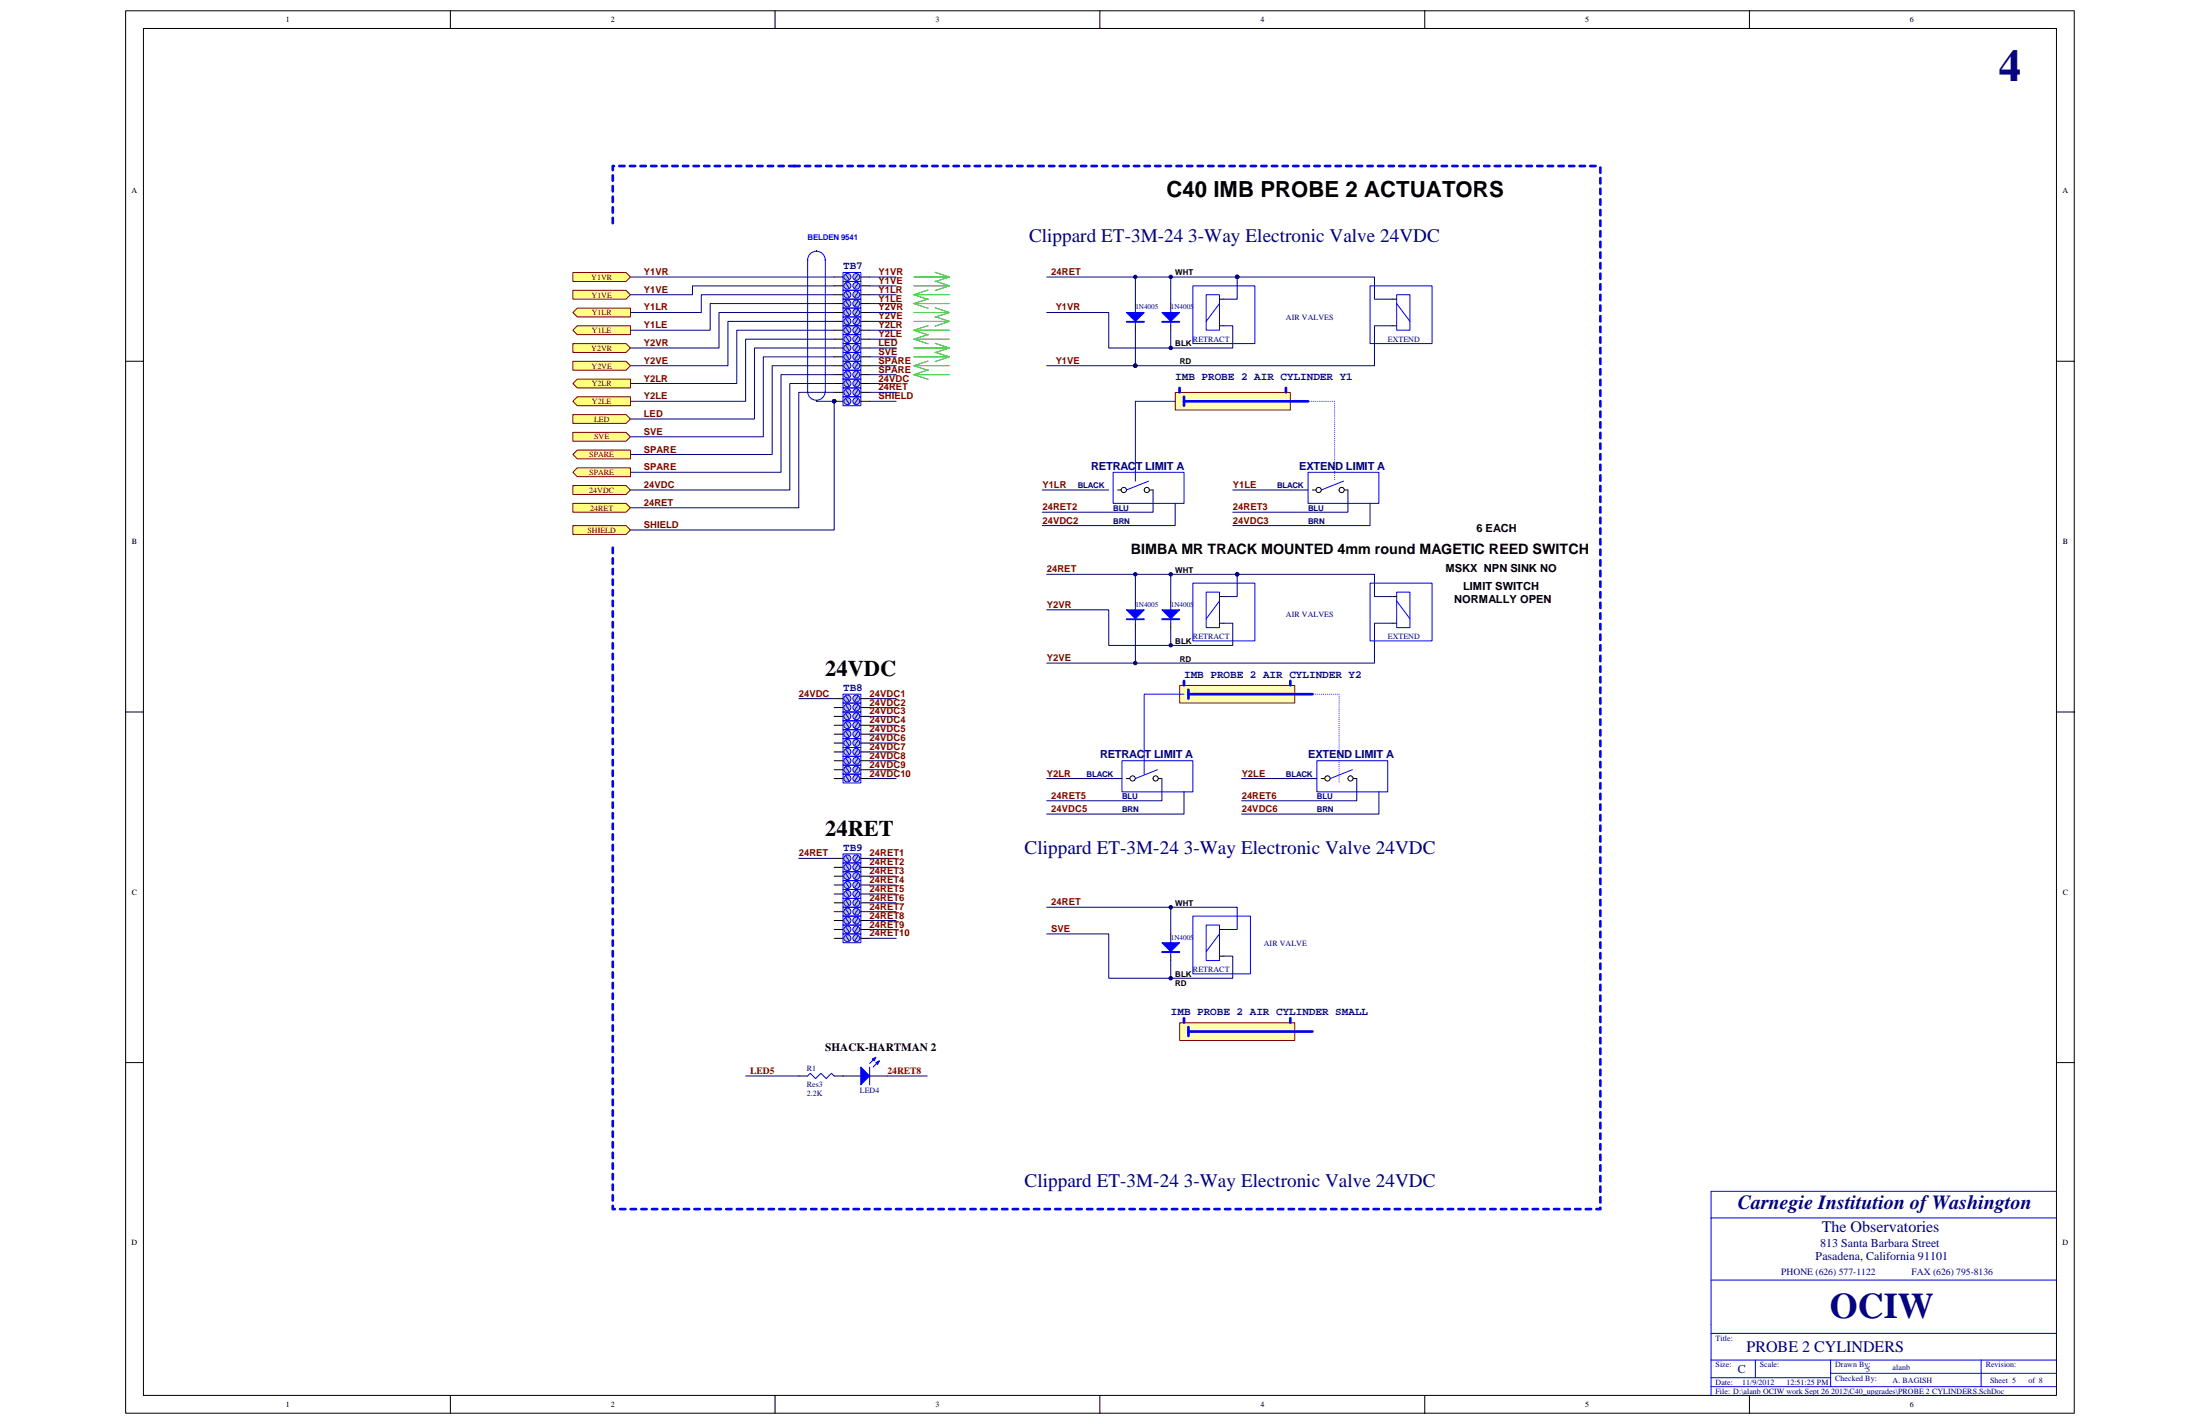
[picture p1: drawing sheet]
<svg xmlns="http://www.w3.org/2000/svg" width="432mm" height="279mm" viewBox="0 0 432 279" stroke-linecap="round" stroke-linejoin="round" font-family="sans-serif">
<path d="M24.7 2.1h382.4v275.2h-382.4z" fill="none" stroke="#000" stroke-width=".2"/>
<path d="M28.2 5.6h375.4v268.2h-375.4z" fill="#fff"/>
<g fill="none" stroke="#000" stroke-width=".2">
<path d="M28.2 5.6h375.4v268.2h-375.4zM88.4 2.1v3.5M152.1 2.1v3.5M215.9 2.1v3.5M279.6 2.1v3.5M343.4 2.1v3.5M160.3 49.1v.2M24.7 70.9h3.4M403.6 70.9h3.5M24.7 139.7h3.4M403.6 139.7h3.5M24.7 208.5h3.4"/>
<path d="M403.6 208.5h3.5M88.4 273.8v3.5M152.1 273.8v3.5M215.9 273.8v3.5M279.6 273.8v3.5M343.4 273.8v3.5"/>
</g>
<g fill="none" stroke="#00f" stroke-width=".2">
<path d="M158.5 51a1.73 1.73 0 0 1 1.7-1.7 1.73 1.73 0 0 1 1.8 1.7M158.5 50.9v26.1M162 50.9v26.1M403.6 239h-67.8v34.8M403.6 233.7h-67.8v5.3M335.8 251.2h67.8M335.8 270.3h23.5M335.8 261.6h67.8M335.8 266.8h67.8M335.8 272.1h67.8M344.5 266.8v3.5M359.3 266.8v5.3"/>
<path d="M359.3 269.5h44.3M388.9 266.8v5.3"/>
</g>
<path d="M230.7 77h22.6v3.5h-22.6z" fill="#ffffb0"/>
<path d="M230.7 77h22.6v3.5h-22.6z" fill="none" stroke="#800000" stroke-width=".2"/>
<path d="M231.5 76.1v.9M232.4 77.9v1.7M232.4 78.7h24.3M252.4 76.1v.9" fill="none" stroke="#00f" stroke-width=".52"/>
<path d="M219.4 96.1h1.7" fill="none" stroke="#000" stroke-width=".2"/>
<circle cx="220.6" cy="96.1" r=".51" fill="#fff" stroke="#000" stroke-width=".2"/>
<path d="M224.6 96.1h1.7" fill="none" stroke="#000" stroke-width=".2"/>
<circle cx="225.1" cy="96.1" r=".51" fill="#fff" stroke="#000" stroke-width=".2"/>
<path d="M225.4 94.4l-4.3 1.7" fill="none" stroke="#00f" stroke-width=".2"/>
<path d="M226.3 96.1v4.4h-21.7M230.7 98.8v4.3h-26.1" fill="none" stroke="#000080" stroke-width=".2"/>
<path d="M252.4 78.7h9.6v15.7" fill="none" stroke="#00f" stroke-width=".2" stroke-dasharray="0 .3"/>
<path d="M257.6 96.1h1.7" fill="none" stroke="#000" stroke-width=".2"/>
<circle cx="258.8" cy="96.1" r=".51" fill="#fff" stroke="#000" stroke-width=".2"/>
<path d="M262.8 96.1h1.8" fill="none" stroke="#000" stroke-width=".2"/>
<circle cx="263.3" cy="96.1" r=".51" fill="#fff" stroke="#000" stroke-width=".2"/>
<path d="M234.1 56.1h12.2v11.3h-12.2zM236.7 57.8h2.7v7h-2.7zM239.4 59.6l-2.7 3.5M274.1 59.6l2.6 3.5M274.1 57.8h2.6v7h-2.6zM222.8 60.5v3.4M229.8 60.5v3.4M230.7 78.7h-7.9v15.7M218.5 92.7h13.9v6.1h-13.9zM256.7 92.7h13.9v6.1h-13.9zM263.7 94.4l-4.4 1.7" fill="none" stroke="#00f" stroke-width=".2"/>
<path d="M222.8 54.4v5.2M229.8 54.4v5.2M242.8 54.4v4.3h-2.6M229.8 64.8v3.5M264.6 96.1v4.4h-22.6M268.9 98.8v4.3h-26.9" fill="none" stroke="#000080" stroke-width=".2"/>
<path d="M222.8 59.6v.9M229.8 59.6v.9M239.4 58.7h.8M273.2 58.7h.9M222.8 63.9v.9M229.8 63.9v.9M239.4 63.9h.8M273.2 63.9h.9" fill="none" stroke="#000" stroke-width=".2"/>
<g fill="#00f" stroke="#00f" stroke-width=".2">
<path d="M228 61.3h3.5l-1.7 1.8z"/>
<path d="M221.1 61.3h3.5l-1.8 1.8z"/>
<path d="M228 63.1h3.5v.1h-3.5z" fill-rule="evenodd"/>
<path d="M221.1 63.1h3.5v.1h-3.5z" fill-rule="evenodd"/>
</g>
<g fill="#000080" stroke="#000080" stroke-width=".2">
<circle cx="242.8" cy="54.3" r=".33"/>
<circle cx="229.8" cy="68.3" r=".34"/>
<circle cx="222.8" cy="54.3" r=".33"/>
<circle cx="229.8" cy="54.3" r=".33"/>
</g>
<path d="M231.6 134.5h22.5v3.4h-22.5z" fill="#ffffb0"/>
<path d="M231.5 134.5h22.6v3.4h-22.6z" fill="none" stroke="#800000" stroke-width=".2"/>
<path d="M232.4 133.6v.9M233.3 135.3v1.8M233.3 136.2h24.3M253.3 133.6v.9" fill="none" stroke="#00f" stroke-width=".52"/>
<path d="M221.1 152.8h1.7" fill="none" stroke="#000" stroke-width=".2"/>
<circle cx="222.3" cy="152.7" r=".51" fill="#fff" stroke="#000" stroke-width=".2"/>
<path d="M226.3 152.8h1.7" fill="none" stroke="#000" stroke-width=".2"/>
<circle cx="226.8" cy="152.7" r=".51" fill="#fff" stroke="#000" stroke-width=".2"/>
<path d="M227.2 151l-4.4 1.8" fill="none" stroke="#00f" stroke-width=".2"/>
<path d="M228 152.8v4.3h-22.6M232.4 155.4v4.3h-27" fill="none" stroke="#000080" stroke-width=".2"/>
<path d="M253.3 136.2h9.5v17.4" fill="none" stroke="#00f" stroke-width=".2" stroke-dasharray="0 .3"/>
<path d="M259.3 152.8h1.8" fill="none" stroke="#000" stroke-width=".2"/>
<circle cx="260.6" cy="152.7" r=".51" fill="#fff" stroke="#000" stroke-width=".2"/>
<path d="M264.6 152.8h1.7" fill="none" stroke="#000" stroke-width=".2"/>
<circle cx="265.1" cy="152.7" r=".51" fill="#fff" stroke="#000" stroke-width=".2"/>
<path d="M232.4 136.2h-7.8v15.7M220.2 149.3h13.9v6.1h-13.9zM258.5 149.3h13.9v6.1h-13.9zM265.4 151l-4.3 1.8" fill="none" stroke="#00f" stroke-width=".2"/>
<path d="M266.3 152.8v4.3h-22.6M270.6 155.4v4.3h-26.9" fill="none" stroke="#000080" stroke-width=".2"/>
<path d="M231.6 200.7h22.5v3.5h-22.5z" fill="#ffffb0"/>
<path d="M231.5 200.7h22.6v3.5h-22.6z" fill="none" stroke="#800000" stroke-width=".2"/>
<path d="M232.4 199.8v.9M253.3 199.8v.9M233.3 201.5v1.8M233.3 202.4h24.3" fill="none" stroke="#00f" stroke-width=".52"/>
<path d="M234.1 179.7h11.3v11.4h-11.3zM229.8 184.1v3.5M236.7 181.5h2.7v7h-2.7zM239.4 183.2l-2.7 3.5" fill="none" stroke="#00f" stroke-width=".2"/>
<path d="M229.8 183.2v.9M229.8 187.6v.9M239.4 182.4h.8M239.4 187.6h.8" fill="none" stroke="#000" stroke-width=".2"/>
<g fill="#00f" stroke="#00f" stroke-width=".2">
<path d="M228 185h3.5l-1.7 1.7z"/>
<path d="M228 186.7h3.5v.2h-3.5z" fill-rule="evenodd"/>
</g>
<path d="M205.4 61.3h12.2v7h24.4v-4.4h-1.8M273.2 63.9h-3.4v7.9h-47M204.6 96.1h13M242 96.1h14.7M205.4 152.8h14.8M243.7 152.8h14.8M205.4 178h37.4v4.4h-2.6M229.8 178v5.2M205.4 183.2h12.2v8.7h24.4v-4.3h-1.8M229.8 188.5v3.4" fill="none" stroke="#000080" stroke-width=".2"/>
<g fill="#000080" stroke="#000080" stroke-width=".2">
<circle cx="229.8" cy="191.9" r=".34"/>
<circle cx="229.8" cy="178" r=".34"/>
<circle cx="222.8" cy="71.7" r=".33"/>
</g>
<g fill="#c0c0c0" stroke="#00f" stroke-width=".2">
<circle cx="166.3" cy="54.3" r=".68"/>
<circle cx="168.1" cy="54.3" r=".68"/>
</g>
<path d="M165.5 53.5h3.5v1.7h-3.5zM166 53.8l.7 1.1M168.4 53.8l-.7 1.1" fill="none" stroke="#00f" stroke-width=".2"/>
<path d="M163.7 54.4h1.8M169 54.4h1.7" fill="none" stroke="#000" stroke-width=".2"/>
<g fill="#c0c0c0" stroke="#00f" stroke-width=".2">
<circle cx="166.3" cy="56.1" r=".68"/>
<circle cx="168.1" cy="56.1" r=".68"/>
</g>
<path d="M165.5 55.2h3.5v1.8h-3.5zM166 55.6l.7 1M168.4 55.6l-.7 1" fill="none" stroke="#00f" stroke-width=".2"/>
<path d="M163.7 56.1h1.8M169 56.1h1.7" fill="none" stroke="#000" stroke-width=".2"/>
<g fill="#c0c0c0" stroke="#00f" stroke-width=".2">
<circle cx="166.3" cy="57.8" r=".68"/>
<circle cx="168.1" cy="57.8" r=".68"/>
</g>
<path d="M165.5 57h3.5v1.7h-3.5zM166 57.3l.7 1.1M168.4 57.3l-.7 1.1" fill="none" stroke="#00f" stroke-width=".2"/>
<path d="M163.7 57.8h1.8M169 57.8h1.7" fill="none" stroke="#000" stroke-width=".2"/>
<g fill="#c0c0c0" stroke="#00f" stroke-width=".2">
<circle cx="166.3" cy="59.6" r=".68"/>
<circle cx="168.1" cy="59.5" r=".68"/>
</g>
<path d="M165.5 58.7h3.5v1.8h-3.5zM166 59.1l.7 1M168.4 59.1l-.7 1" fill="none" stroke="#00f" stroke-width=".2"/>
<path d="M163.7 59.6h1.8M169 59.6h1.7" fill="none" stroke="#000" stroke-width=".2"/>
<g fill="#c0c0c0" stroke="#00f" stroke-width=".2">
<circle cx="166.3" cy="61.3" r=".68"/>
<circle cx="168.1" cy="61.3" r=".68"/>
</g>
<path d="M165.5 60.5h3.5v1.7h-3.5zM166 60.8l.7 1M168.4 60.8l-.7 1" fill="none" stroke="#00f" stroke-width=".2"/>
<path d="M163.7 61.3h1.8M169 61.3h1.7" fill="none" stroke="#000" stroke-width=".2"/>
<g fill="#c0c0c0" stroke="#00f" stroke-width=".2">
<circle cx="166.3" cy="63" r=".68"/>
<circle cx="168.1" cy="63" r=".68"/>
</g>
<path d="M165.5 62.2h3.5v1.7h-3.5zM166 62.5l.7 1.1M168.4 62.5l-.7 1.1" fill="none" stroke="#00f" stroke-width=".2"/>
<path d="M163.7 63.1h1.8M169 63.1h1.7" fill="none" stroke="#000" stroke-width=".2"/>
<g fill="#c0c0c0" stroke="#00f" stroke-width=".2">
<circle cx="166.3" cy="64.8" r=".68"/>
<circle cx="168.1" cy="64.8" r=".68"/>
</g>
<path d="M165.5 63.9h3.5v1.8h-3.5zM166 64.3l.7 1M168.4 64.3l-.7 1" fill="none" stroke="#00f" stroke-width=".2"/>
<path d="M163.7 64.8h1.8M169 64.8h1.7" fill="none" stroke="#000" stroke-width=".2"/>
<g fill="#c0c0c0" stroke="#00f" stroke-width=".2">
<circle cx="166.3" cy="66.5" r=".68"/>
<circle cx="168.1" cy="66.5" r=".68"/>
</g>
<path d="M165.5 65.7h3.5v1.7h-3.5zM166 66l.7 1.1M168.4 66l-.7 1.1" fill="none" stroke="#00f" stroke-width=".2"/>
<path d="M163.7 66.5h1.8M169 66.5h1.7" fill="none" stroke="#000" stroke-width=".2"/>
<g fill="#c0c0c0" stroke="#00f" stroke-width=".2">
<circle cx="166.3" cy="68.3" r=".69"/>
<circle cx="168.1" cy="68.3" r=".68"/>
</g>
<path d="M165.5 67.4h3.5v1.8h-3.5zM166 67.8l.7 1M168.4 67.8l-.7 1" fill="none" stroke="#00f" stroke-width=".2"/>
<path d="M163.7 68.3h1.8M169 68.3h1.7" fill="none" stroke="#000" stroke-width=".2"/>
<g fill="#c0c0c0" stroke="#00f" stroke-width=".2">
<circle cx="166.3" cy="70" r=".68"/>
<circle cx="168.1" cy="70" r=".68"/>
</g>
<path d="M165.5 69.2h3.5v1.7h-3.5zM166 69.5l.7 1M168.4 69.5l-.7 1" fill="none" stroke="#00f" stroke-width=".2"/>
<path d="M163.7 70h1.8M169 70h1.7" fill="none" stroke="#000" stroke-width=".2"/>
<path d="M170.7 54.4h5.2M170.7 56.1h5.2M170.7 57.8h5.2M170.7 59.6h5.2M170.7 61.3h5.2M170.7 63.1h5.2M170.7 64.8h5.2M170.7 66.5h5.2M170.7 68.3h5.2M170.7 70h5.2" fill="none" stroke="#000080" stroke-width=".2"/>
<g fill="#c0c0c0" stroke="#00f" stroke-width=".2">
<circle cx="166.3" cy="71.7" r=".68"/>
<circle cx="168.1" cy="71.7" r=".68"/>
</g>
<path d="M165.5 70.9h3.5v1.7h-3.5zM166 71.2l.7 1.1M168.4 71.2l-.7 1.1" fill="none" stroke="#00f" stroke-width=".2"/>
<path d="M163.7 71.8h1.8M169 71.8h1.7" fill="none" stroke="#000" stroke-width=".2"/>
<g fill="#c0c0c0" stroke="#00f" stroke-width=".2">
<circle cx="166.3" cy="73.5" r=".68"/>
<circle cx="168.1" cy="73.5" r=".68"/>
</g>
<path d="M165.5 72.6h3.5v1.8h-3.5zM166 73l.7 1M168.4 73l-.7 1" fill="none" stroke="#00f" stroke-width=".2"/>
<path d="M163.7 73.5h1.8M169 73.5h1.7" fill="none" stroke="#000" stroke-width=".2"/>
<path d="M123.7 54.4h40M163.7 56.1h-27.8v1.7h-12.2M163.7 57.8h-26.1v3.5h-13.9M163.7 68.3h-15.6v13.9h-24.4M163.7 70h-13.9v15.7h-26.1M163.7 73.5h-10.4v19.2h-29.6M163.7 71.8h-12.1v17.4h-27.9M170.7 71.8h5.2M170.7 73.5h5.2" fill="none" stroke="#000080" stroke-width=".2"/>
<g fill="#c0c0c0" stroke="#00f" stroke-width=".2">
<circle cx="166.3" cy="75.2" r=".68"/>
<circle cx="168.1" cy="75.2" r=".68"/>
</g>
<path d="M158.5 76.8a1.73 1.73 0 0 0 1.7 1.7 1.73 1.73 0 0 0 1.8-1.7M165.5 74.4h3.5v1.7h-3.5zM166 74.7l.7 1.1M168.4 74.7l-.7 1.1" fill="none" stroke="#00f" stroke-width=".2"/>
<path d="M160.3 78.5v.2M163.7 75.2h1.8M169 75.2h1.7" fill="none" stroke="#000" stroke-width=".2"/>
<path d="M163.7 59.6h-24.3v5.2h-15.7M163.7 66.5h-17.4v12.2h-22.6M163.7 64.8h-19.1v10.4h-20.9M163.7 63.1h-20.8v8.7h-19.2M163.7 61.3h-22.6v7h-17.4M170.7 75.2h5.2" fill="none" stroke="#000080" stroke-width=".2"/>
<g fill="none" stroke="#00bf00" stroke-width=".2">
<path d="M179.4 59.6h6.9M179.4 54.4h6.9M179.4 56.1h6.9M179.4 57.8h6.9M182.2 56.9l-2.8 .9 2.8 1M182.2 58.7l-2.8 .9 2.8 .9M183.5 53.4l2.8 1-2.8 .9M183.5 55.2l2.8 .9-2.8 .9M179.4 66.5h6.9M179.4 73.5h6.9M179.4 61.3h6.9M179.4 63.1h6.9"/>
<path d="M179.4 68.3h6.9M179.4 70h6.9M179.4 64.8h6.9M179.4 71.8h6.9M182.2 63.9l-2.8 .9 2.8 .9M182.2 65.6l-2.8 .9 2.8 1M182.2 70.8l-2.8 1 2.8 .9M182.2 72.6l-2.8 .9 2.8 .9M183.5 60.4l2.8 .9-2.8 .9M183.5 62.1l2.8 1-2.8 .9M183.5 67.4l2.8 .9-2.8 .9M183.5 69.1l2.8 .9-2.8 1"/>
</g>
<path d="M155.9 32.6h-35.6v11.3M155.9 32.6h157.3M120.3 107.5v129.7h193.8v-204.6" fill="none" stroke="#00f" stroke-width=".52" stroke-dasharray="1 1"/>
<g fill="#c0c0c0" stroke="#00f" stroke-width=".2">
<circle cx="166.3" cy="137.1" r=".68"/>
<circle cx="168.1" cy="137.1" r=".68"/>
</g>
<path d="M165.5 136.2h3.5v1.7h-3.5zM166 136.6l.7 1M168.4 136.6l-.7 1" fill="none" stroke="#00f" stroke-width=".2"/>
<path d="M163.7 137.1h1.8M169 137.1h1.7" fill="none" stroke="#000" stroke-width=".2"/>
<g fill="#c0c0c0" stroke="#00f" stroke-width=".2">
<circle cx="166.3" cy="138.8" r=".68"/>
<circle cx="168.1" cy="138.8" r=".68"/>
</g>
<path d="M165.5 137.9h3.5v1.8h-3.5zM166 138.3l.7 1M168.4 138.3l-.7 1" fill="none" stroke="#00f" stroke-width=".2"/>
<path d="M163.7 138.8h1.8M169 138.8h1.7" fill="none" stroke="#000" stroke-width=".2"/>
<g fill="#c0c0c0" stroke="#00f" stroke-width=".2">
<circle cx="166.3" cy="140.6" r=".68"/>
<circle cx="168.1" cy="140.5" r=".68"/>
</g>
<path d="M165.5 139.7h3.5v1.7h-3.5zM166 140l.7 1.1M168.4 140l-.7 1.1" fill="none" stroke="#00f" stroke-width=".2"/>
<path d="M163.7 140.6h1.8M169 140.6h1.7" fill="none" stroke="#000" stroke-width=".2"/>
<g fill="#c0c0c0" stroke="#00f" stroke-width=".2">
<circle cx="166.3" cy="142.3" r=".68"/>
<circle cx="168.1" cy="142.3" r=".68"/>
</g>
<path d="M165.5 141.4h3.5v1.8h-3.5zM166 141.8l.7 1M168.4 141.8l-.7 1" fill="none" stroke="#00f" stroke-width=".2"/>
<path d="M163.7 142.3h1.8M169 142.3h1.7" fill="none" stroke="#000" stroke-width=".2"/>
<g fill="#c0c0c0" stroke="#00f" stroke-width=".2">
<circle cx="166.3" cy="144" r=".68"/>
<circle cx="168.1" cy="144" r=".68"/>
</g>
<path d="M165.5 143.2h3.5v1.7h-3.5zM166 143.5l.7 1.1M168.4 143.5l-.7 1.1" fill="none" stroke="#00f" stroke-width=".2"/>
<path d="M163.7 144h1.8M169 144h1.7" fill="none" stroke="#000" stroke-width=".2"/>
<g fill="#c0c0c0" stroke="#00f" stroke-width=".2">
<circle cx="166.3" cy="145.8" r=".68"/>
<circle cx="168.1" cy="145.8" r=".68"/>
</g>
<path d="M165.5 144.9h3.5v1.8h-3.5zM166 145.3l.7 1M168.4 145.3l-.7 1" fill="none" stroke="#00f" stroke-width=".2"/>
<path d="M163.7 145.8h1.8M169 145.8h1.7" fill="none" stroke="#000" stroke-width=".2"/>
<g fill="#c0c0c0" stroke="#00f" stroke-width=".2">
<circle cx="166.3" cy="147.5" r=".68"/>
<circle cx="168.1" cy="147.5" r=".68"/>
</g>
<path d="M165.5 146.7h3.5v1.7h-3.5zM166 147l.7 1.1M168.4 147l-.7 1.1" fill="none" stroke="#00f" stroke-width=".2"/>
<path d="M163.7 147.5h1.8M169 147.5h1.7" fill="none" stroke="#000" stroke-width=".2"/>
<g fill="#c0c0c0" stroke="#00f" stroke-width=".2">
<circle cx="166.3" cy="149.3" r=".69"/>
<circle cx="168.1" cy="149.3" r=".68"/>
</g>
<path d="M165.5 148.4h3.5v1.7h-3.5zM166 148.8l.7 1M168.4 148.8l-.7 1" fill="none" stroke="#00f" stroke-width=".2"/>
<path d="M163.7 149.3h1.8M169 149.3h1.7" fill="none" stroke="#000" stroke-width=".2"/>
<g fill="#c0c0c0" stroke="#00f" stroke-width=".2">
<circle cx="166.3" cy="151" r=".68"/>
<circle cx="168.1" cy="151" r=".68"/>
</g>
<path d="M165.5 150.1h3.5v1.8h-3.5zM166 150.5l.7 1M168.4 150.5l-.7 1" fill="none" stroke="#00f" stroke-width=".2"/>
<path d="M163.7 151h1.8M169 151h1.7" fill="none" stroke="#000" stroke-width=".2"/>
<g fill="#c0c0c0" stroke="#00f" stroke-width=".2">
<circle cx="166.3" cy="152.7" r=".68"/>
<circle cx="168.1" cy="152.7" r=".68"/>
</g>
<path d="M165.5 151.9h3.5v1.7h-3.5zM166 152.2l.7 1.1M168.4 152.2l-.7 1.1" fill="none" stroke="#00f" stroke-width=".2"/>
<path d="M163.7 152.8h1.8M169 152.8h1.7" fill="none" stroke="#000" stroke-width=".2"/>
<g fill="#c0c0c0" stroke="#00f" stroke-width=".2">
<circle cx="166.3" cy="168.4" r=".69"/>
<circle cx="168.1" cy="168.4" r=".68"/>
</g>
<path d="M165.5 167.6h3.5v1.7h-3.5zM166 167.9l.7 1.1M168.4 167.9l-.7 1.1" fill="none" stroke="#00f" stroke-width=".2"/>
<path d="M163.7 168.4h1.8M169 168.4h1.7" fill="none" stroke="#000" stroke-width=".2"/>
<g fill="#c0c0c0" stroke="#00f" stroke-width=".2">
<circle cx="166.3" cy="170.2" r=".68"/>
<circle cx="168.1" cy="170.2" r=".68"/>
</g>
<path d="M165.5 169.3h3.5v1.7h-3.5zM166 169.7l.7 1M168.4 169.7l-.7 1" fill="none" stroke="#00f" stroke-width=".2"/>
<path d="M163.7 170.2h1.8M169 170.2h1.7" fill="none" stroke="#000" stroke-width=".2"/>
<g fill="#c0c0c0" stroke="#00f" stroke-width=".2">
<circle cx="166.3" cy="171.9" r=".68"/>
<circle cx="168.1" cy="171.9" r=".68"/>
</g>
<path d="M165.5 171h3.5v1.8h-3.5zM166 171.4l.7 1M168.4 171.4l-.7 1" fill="none" stroke="#00f" stroke-width=".2"/>
<path d="M163.7 171.9h1.8M169 171.9h1.7" fill="none" stroke="#000" stroke-width=".2"/>
<g fill="#c0c0c0" stroke="#00f" stroke-width=".2">
<circle cx="166.3" cy="173.6" r=".68"/>
<circle cx="168.1" cy="173.6" r=".68"/>
</g>
<path d="M165.5 172.8h3.5v1.7h-3.5zM166 173.1l.7 1.1M168.4 173.1l-.7 1.1" fill="none" stroke="#00f" stroke-width=".2"/>
<path d="M163.7 173.7h1.8M169 173.7h1.7" fill="none" stroke="#000" stroke-width=".2"/>
<g fill="#c0c0c0" stroke="#00f" stroke-width=".2">
<circle cx="166.3" cy="175.4" r=".68"/>
<circle cx="168.1" cy="175.4" r=".68"/>
</g>
<path d="M165.5 174.5h3.5v1.8h-3.5zM166 174.9l.7 1M168.4 174.9l-.7 1" fill="none" stroke="#00f" stroke-width=".2"/>
<path d="M163.7 175.4h1.8M169 175.4h1.7" fill="none" stroke="#000" stroke-width=".2"/>
<g fill="#c0c0c0" stroke="#00f" stroke-width=".2">
<circle cx="166.3" cy="177.1" r=".68"/>
<circle cx="168.1" cy="177.1" r=".68"/>
</g>
<path d="M165.5 176.3h3.5v1.7h-3.5zM166 176.6l.7 1.1M168.4 176.6l-.7 1.1" fill="none" stroke="#00f" stroke-width=".2"/>
<path d="M163.7 177.1h1.8M169 177.1h1.7" fill="none" stroke="#000" stroke-width=".2"/>
<g fill="#c0c0c0" stroke="#00f" stroke-width=".2">
<circle cx="166.3" cy="178.9" r=".68"/>
<circle cx="168.1" cy="178.9" r=".68"/>
</g>
<path d="M165.5 178h3.5v1.7h-3.5zM166 178.4l.7 1M168.4 178.4l-.7 1" fill="none" stroke="#00f" stroke-width=".2"/>
<path d="M163.7 178.9h1.8M169 178.9h1.7" fill="none" stroke="#000" stroke-width=".2"/>
<g fill="#c0c0c0" stroke="#00f" stroke-width=".2">
<circle cx="166.3" cy="180.6" r=".68"/>
<circle cx="168.1" cy="180.6" r=".68"/>
</g>
<path d="M165.5 179.7h3.5v1.8h-3.5zM166 180.1l.7 1M168.4 180.1l-.7 1" fill="none" stroke="#00f" stroke-width=".2"/>
<path d="M163.7 180.6h1.8M169 180.6h1.7" fill="none" stroke="#000" stroke-width=".2"/>
<g fill="#c0c0c0" stroke="#00f" stroke-width=".2">
<circle cx="166.3" cy="182.4" r=".69"/>
<circle cx="168.1" cy="182.4" r=".68"/>
</g>
<path d="M165.5 181.5h3.5v1.7h-3.5zM166 181.8l.7 1.1M168.4 181.8l-.7 1.1" fill="none" stroke="#00f" stroke-width=".2"/>
<path d="M163.7 182.4h1.8M169 182.4h1.7" fill="none" stroke="#000" stroke-width=".2"/>
<g fill="#c0c0c0" stroke="#00f" stroke-width=".2">
<circle cx="166.3" cy="184.1" r=".68"/>
<circle cx="168.1" cy="184.1" r=".68"/>
</g>
<path d="M165.5 183.2h3.5v1.8h-3.5zM166 183.6l.7 1M168.4 183.6l-.7 1" fill="none" stroke="#00f" stroke-width=".2"/>
<path d="M163.7 184.1h1.8M169 184.1h1.7" fill="none" stroke="#000" stroke-width=".2"/>
<g fill="none" stroke="#000080" stroke-width=".2">
<path d="M156.8 137.1h6.9M170.7 137.1h5.2M170.7 138.8h5.2M170.7 140.6h5.2M170.7 142.3h5.2M170.7 144h5.2M170.7 145.8h5.2M170.7 147.5h5.2M170.7 149.3h5.2M170.7 151h5.2M170.7 152.8h5.2M156.8 168.4h6.9"/>
<path d="M170.7 168.4h5.2M170.7 170.2h5.2M170.7 171.9h5.2M170.7 173.7h5.2M170.7 175.4h5.2M170.7 177.1h5.2M170.7 178.9h5.2M170.7 180.6h5.2M170.7 182.4h5.2M170.7 184.1h5.2"/>
</g>
<g fill="#c0c0c0" stroke="#00f" stroke-width=".2">
<circle cx="166.3" cy="77" r=".69"/>
<circle cx="168.1" cy="77" r=".68"/>
</g>
<path d="M165.5 76.1h3.5v1.8h-3.5zM166 76.5l.7 1M168.4 76.5l-.7 1" fill="none" stroke="#00f" stroke-width=".2"/>
<path d="M163.7 77h1.8M169 77h1.7" fill="none" stroke="#000" stroke-width=".2"/>
<g fill="#c0c0c0" stroke="#00f" stroke-width=".2">
<circle cx="166.3" cy="78.7" r=".68"/>
<circle cx="168.1" cy="78.7" r=".68"/>
</g>
<path d="M165.5 77.9h3.5v1.7h-3.5zM166 78.2l.7 1M168.4 78.2l-.7 1" fill="none" stroke="#00f" stroke-width=".2"/>
<path d="M163.7 78.7h1.8M169 78.7h1.7" fill="none" stroke="#000" stroke-width=".2"/>
<circle cx="163.7" cy="78.7" r=".33" fill="#000080" stroke="#000080" stroke-width=".2"/>
<path d="M160.3 78.7h3.4v25.3h-40M163.7 75.2h-8.7v20.9h-31.3M163.7 77h-6.9v22.6h-33.1M170.7 77h5.2M170.7 78.7h5.2" fill="none" stroke="#000080" stroke-width=".2"/>
<g fill="#ffff80" stroke="#800000" stroke-width=".2">
<path d="M112.4 53.5h10.5l.8 .9-.8 .8h-10.5z" fill-rule="evenodd"/>
<path d="M112.4 57h10.5l.8 .8-.8 .9h-10.5z" fill-rule="evenodd"/>
<path d="M112.4 61.3l.9-.8h10.4v1.7h-10.4z" fill-rule="evenodd"/>
<path d="M113.3 63.9h10.4v1.8h-10.4l-.9-.9z" fill-rule="evenodd"/>
<path d="M112.4 67.4h10.5l.8 .9-.8 .9h-10.5z" fill-rule="evenodd"/>
<path d="M112.4 70.9h10.5l.8 .9-.8 .8h-10.5z" fill-rule="evenodd"/>
<path d="M113.3 74.4h10.4v1.7h-10.4l-.9-.9z" fill-rule="evenodd"/>
<path d="M113.3 77.9h10.4v1.7h-10.4l-.9-.9z" fill-rule="evenodd"/>
<path d="M112.4 81.3h10.5l.8 .9-.8 .9h-10.5z" fill-rule="evenodd"/>
<path d="M112.4 84.8h10.5l.8 .9-.8 .9h-10.5z" fill-rule="evenodd"/>
<path d="M113.3 88.3h10.4v1.7h-10.4l-.9-.8z" fill-rule="evenodd"/>
<path d="M113.3 91.8h10.4v1.7h-10.4l-.9-.8z" fill-rule="evenodd"/>
<path d="M112.4 95.3h10.5l.8 .8-.8 .9h-10.5z" fill-rule="evenodd"/>
<path d="M112.4 98.8h10.5l.8 .8-.8 .9h-10.5z" fill-rule="evenodd"/>
<path d="M112.4 103.1h10.5l.8 .9-.8 .9h-10.5z" fill-rule="evenodd"/>
</g>
<path d="M205.4 54.4h64.4v4.3h3.4M222.8 64.8v7h-17.4M205.4 112.7h37.4v4.4h-2.6M205.4 119.7h12.2v6.9h24.4v-4.3h-1.8M222.8 112.7v5.2M229.8 112.7v5.2M242.8 112.7h27v4.4h3.4M222.8 123.1v7M229.8 123.1v3.5M273.2 122.3h-3.4v7.8h-64.4M146.3 211.1h10.5M174.2 211.1h7.8" fill="none" stroke="#000080" stroke-width=".2"/>
<g fill="#000080" stroke="#000080" stroke-width=".2">
<circle cx="242.8" cy="54.3" r=".33"/>
<circle cx="222.8" cy="71.7" r=".33"/>
<circle cx="242.8" cy="112.7" r=".33"/>
<circle cx="229.8" cy="126.6" r=".33"/>
<circle cx="222.8" cy="112.7" r=".33"/>
<circle cx="229.8" cy="112.7" r=".33"/>
<circle cx="222.8" cy="130.1" r=".33"/>
</g>
<g fill="none" stroke="#00f" stroke-width=".2">
<path d="M268.9 56.1h12.2v11.3h-12.2zM222.8 118.8v3.5M229.8 118.8v3.5M234.1 114.4h12.2v11.4h-12.2zM236.7 116.2h2.7v6.9h-2.7zM239.4 117.9l-2.7 3.5M268.9 114.4h12.2v11.4h-12.2zM274.1 117.9l2.6 3.5M274.1 116.2h2.6v6.9h-2.6zM221.1 121.4h3.5v.2h-3.5zM221.1 121.5h3.5M158.5 211.1l.5-.5 1.1 1 1-1 1.1 1 1-1 .5 .5"/>
<path d="M170.7 209.4v3.5M171.9 207.5l-1.2 1.2M172.6 208.2l-1.2 1.2"/>
</g>
<path d="M222.8 117.9v.9M229.8 117.9v.9M239.4 117.1h.8M273.2 117.1h.9M222.8 122.3v.8M229.8 122.3v.8M239.4 122.3h.8M273.2 122.3h.9M156.8 211.1h1.7M163.7 211.1h5.3M170.7 211.1h3.5" fill="none" stroke="#000" stroke-width=".2"/>
<g fill="#00f" stroke="#00f" stroke-width=".2">
<path d="M228 119.7h3.5l-1.7 1.7z"/>
<path d="M221.1 119.7h3.5l-1.8 1.7z"/>
<path d="M169 209.4l1.7 1.7-1.7 1.8z"/>
<path d="M171.9 208.5l.7-.3-.3 .7z"/>
<path d="M171.2 207.8l.7-.3-.3 .7z"/>
<path d="M228 121.4h3.5v.2h-3.5z" fill-rule="evenodd"/>
</g>
<text font-size="8.8" fill="#000080" x="392.3" y="15.9">4</text>
<text font-size="7.1" fill="#000080" x="359.1" y="258.7">OCIW</text>
<g font-size="4.4">
<text x="228.9" y="38.6">C40 IMB PROBE 2 ACTUATORS</text>
<text x="162" y="132.7">24VDC</text>
<text x="162" y="164">24RET</text>
</g>
<text font-size="3.9" fill="#000080" x="341.1" y="237.3">Carnegie Institution of Washington</text>
<g font-size="3.8" fill="#000080">
<text x="202" y="47.4">Clippard ET-3M-24 3-Way Electronic Valve 24VDC</text>
<text x="201.1" y="167.6">Clippard ET-3M-24 3-Way Electronic Valve 24VDC</text>
<text x="201.1" y="232.9">Clippard ET-3M-24 3-Way Electronic Valve 24VDC</text>
</g>
<g font-size="3.2" fill="#000080">
<text x="357.6" y="241.8">The Observatories</text>
<text x="342.8" y="265.3">PROBE 2 CYLINDERS</text>
</g>
<text font-size="2.8" x="222" y="108.6">BIMBA MR TRACK MOUNTED 4mm round MAGETIC REED SWITCH</text>
<g font-size="2.3" fill="#000080">
<text x="357.2" y="244.6">813 Santa Barbara Street</text>
<text x="356.4" y="247.2">Pasadena, California 91101</text>
<text x="341.1" y="269.5">C</text>
</g>
<g font-size="2.2" fill="#000080">
<text x="165.5" y="52.8">TB7</text>
<text x="230.7" y="74.6">IMB PROBE 2 AIR CYLINDER Y1</text>
<text x="214.1" y="92.2">RETRACT LIMIT A</text>
<text x="255" y="92.2">EXTEND LIMIT A</text>
<text x="165.5" y="135.6">TB8</text>
<text x="232.4" y="133">IMB PROBE 2 AIR CYLINDER Y2</text>
<text x="215.9" y="148.8">RETRACT LIMIT A</text>
<text x="256.8" y="148.8">EXTEND LIMIT A</text>
<text x="165.5" y="166.9">TB9</text>
<text x="229.8" y="199.2">IMB PROBE 2 AIR CYLINDER SMALL</text>
</g>
<g font-size="2.2">
<text x="289.8" y="104.4">6 EACH</text>
<text x="283.7" y="112.2">MSKX NPN SINK NO</text>
<text x="285.4" y="118.3">NORMALLY OPEN</text>
<text x="287.2" y="115.7">LIMIT SWITCH</text>
<text x="162" y="206.3">SHACK-HARTMAN 2</text>
</g>
<g font-size="1.9" fill="#800000">
<text x="126.4" y="54">Y1VR</text>
<text x="172.4" y="54">Y1VR</text>
<text x="206.3" y="54">24RET</text>
<text x="126.4" y="57.4">Y1VE</text>
<text x="172.4" y="55.7">Y1VE</text>
<text x="172.4" y="57.4">Y1LR</text>
<text x="172.4" y="59.2">Y1LE</text>
<text x="126.4" y="60.9">Y1LR</text>
<text x="126.4" y="64.4">Y1LE</text>
<text x="172.4" y="60.9">Y2VR</text>
<text x="172.4" y="62.7">Y2VE</text>
<text x="172.4" y="64.4">Y2LR</text>
<text x="207.2" y="60.9">Y1VR</text>
<text x="126.4" y="67.9">Y2VR</text>
<text x="126.4" y="71.4">Y2VE</text>
<text x="172.4" y="67.9">LED</text>
<text x="172.4" y="69.6">SVE</text>
<text x="172.4" y="66.1">Y2LE</text>
<text x="172.4" y="71.4">SPARE</text>
<text x="207.2" y="71.4">Y1VE</text>
<text x="126.4" y="74.9">Y2LR</text>
<text x="172.4" y="74.9">24VDC</text>
<text x="172.4" y="76.6">24RET</text>
<text x="172.4" y="73.1">SPARE</text>
<text x="126.4" y="81.8">LED</text>
<text x="126.4" y="78.3">Y2LE</text>
<text x="172.4" y="78.3">SHIELD</text>
<text x="126.4" y="85.3">SVE</text>
<text x="126.4" y="88.8">SPARE</text>
<text x="126.4" y="95.8">24VDC</text>
<text x="126.4" y="92.3">SPARE</text>
<text x="204.6" y="95.8">Y1LR</text>
<text x="242" y="95.8">Y1LE</text>
<text x="126.4" y="99.2">24RET</text>
<text x="204.6" y="100.1">24RET2</text>
<text x="242" y="100.1">24RET3</text>
<text x="126.4" y="103.6">SHIELD</text>
<text x="204.6" y="102.7">24VDC2</text>
<text x="242" y="102.7">24VDC3</text>
<text x="205.5" y="112.3">24RET</text>
<text x="205.5" y="119.3">Y2VR</text>
<text x="205.5" y="129.7">Y2VE</text>
<text x="156.8" y="136.7">24VDC</text>
<text x="170.7" y="136.7">24VDC1</text>
<text x="170.7" y="138.4">24VDC2</text>
<text x="170.7" y="140.2">24VDC3</text>
<text x="170.7" y="141.9">24VDC4</text>
<text x="170.7" y="143.7">24VDC5</text>
<text x="170.7" y="145.4">24VDC6</text>
<text x="170.7" y="147.2">24VDC7</text>
<text x="170.7" y="148.9">24VDC8</text>
<text x="170.7" y="150.6">24VDC9</text>
<text x="170.7" y="152.4">24VDC10</text>
<text x="205.5" y="152.4">Y2LR</text>
<text x="243.7" y="152.4">Y2LE</text>
<text x="206.3" y="159.3">24VDC5</text>
<text x="206.3" y="156.7">24RET5</text>
<text x="243.7" y="156.7">24RET6</text>
<text x="243.7" y="159.3">24VDC6</text>
<text x="156.8" y="168">24RET</text>
<text x="170.7" y="168">24RET1</text>
<text x="170.7" y="169.8">24RET2</text>
<text x="170.7" y="171.5">24RET3</text>
<text x="170.7" y="173.3">24RET4</text>
<text x="170.7" y="175">24RET5</text>
<text x="170.7" y="176.8">24RET6</text>
<text x="170.7" y="178.5">24RET7</text>
<text x="206.3" y="177.6">24RET</text>
<text x="170.7" y="180.2">24RET8</text>
<text x="170.7" y="182">24RET9</text>
<text x="170.7" y="183.7">24RET10</text>
<text x="206.3" y="182.9">SVE</text>
<text x="147.2" y="210.7">LED5</text>
<text x="174.2" y="210.7">24RET8</text>
</g>
<g font-size="1.9" fill="#000080">
<text x="349.6" y="250.3">PHONE (626) 577-1122</text>
<text x="375.2" y="250.3">FAX (626) 795-8136</text>
</g>
<g font-size="1.6">
<text x="56.1" y="4.4">1</text>
<text x="119.9" y="4.4">2</text>
<text x="183.6" y="4.4">3</text>
<text x="247.4" y="4.4">4</text>
<text x="311.1" y="4.4">5</text>
<text x="374.9" y="4.4">6</text>
<text x="25.8" y="37.9">A</text>
<text x="404.8" y="37.9">A</text>
<text x="230.7" y="54">WHT</text>
<text x="230.7" y="68">BLK</text>
<text x="231.5" y="71.4">RD</text>
<text x="25.9" y="106.7">B</text>
<text x="404.9" y="106.7">B</text>
<text x="230.7" y="112.4">WHT</text>
<text x="230.7" y="126.3">BLK</text>
<text x="231.5" y="129.8">RD</text>
<text x="25.9" y="175.5">C</text>
<text x="230.7" y="177.7">WHT</text>
<text x="404.9" y="175.5">C</text>
<text x="230.7" y="191.6">BLK</text>
<text x="230.7" y="193.4">RD</text>
<text x="25.8" y="244.3">D</text>
<text x="404.8" y="244.3">D</text>
<text x="56.1" y="276.1">1</text>
<text x="119.9" y="276.1">2</text>
<text x="183.6" y="276.1">3</text>
<text x="247.4" y="276.1">4</text>
<text x="311.1" y="276.1">5</text>
<text x="374.9" y="276.1">6</text>
</g>
<text font-size="1.6" fill="#00f" x="158.5" y="47.1">BELDEN 9541</text>
<g font-size="1.6" fill="#800000">
<text x="116.1" y="54.9">Y1VR</text>
<text x="116.1" y="58.4">Y1VE</text>
<text x="116.1" y="61.8">Y1LR</text>
<text x="116.2" y="65.3">Y1LE</text>
<text x="116.1" y="68.8">Y2VR</text>
<text x="116.1" y="72.3">Y2VE</text>
<text x="116.1" y="75.8">Y2LR</text>
<text x="116.2" y="79.3">Y2LE</text>
<text x="116.6" y="82.8">LED</text>
<text x="115.7" y="89.7">SPARE</text>
<text x="116.6" y="86.2">SVE</text>
<text x="115.7" y="93.2">SPARE</text>
<text x="115.7" y="96.7">24VDC</text>
<text x="115.8" y="100.2">24RET</text>
<text x="115.3" y="104.5">SHIELD</text>
</g>
<g font-size="1.6" fill="#000080">
<text x="252.4" y="62.7">AIR VALVES</text>
<text x="234.1" y="67.1">RETRACT</text>
<text x="272.4" y="67.1">EXTEND</text>
<text x="211.5" y="95.8">BLACK</text>
<text x="250.7" y="95.8">BLACK</text>
<text x="218.5" y="100.2">BLU</text>
<text x="256.8" y="100.2">BLU</text>
<text x="218.5" y="102.8">BRN</text>
<text x="256.8" y="102.8">BRN</text>
<text x="234.1" y="125.4">RETRACT</text>
<text x="252.4" y="121.1">AIR VALVES</text>
<text x="272.4" y="125.4">EXTEND</text>
<text x="213.3" y="152.4">BLACK</text>
<text x="252.4" y="152.4">BLACK</text>
<text x="220.2" y="156.8">BLU</text>
<text x="220.2" y="159.4">BRN</text>
<text x="258.5" y="156.8">BLU</text>
<text x="258.5" y="159.4">BRN</text>
<text x="248.1" y="185.5">AIR VALVE</text>
<text x="234.1" y="190.8">RETRACT</text>
<text x="158.3" y="214.9">2.2K</text>
<text x="158.3" y="210.1">R1</text>
<text x="158.3" y="213.2">Res3</text>
<text x="168.8" y="214.4">LED4</text>
<text x="336.7" y="263">Title:</text>
<text x="336.7" y="268.2">Size:</text>
<text x="345.4" y="268.2">Scale:</text>
<text x="360.2" y="268.2">Drawn By:</text>
<text x="366.3" y="269.1">5</text>
<text x="371.5" y="268.8">alanb</text>
<text x="389.7" y="268.2">Revision:</text>
<text x="336.7" y="271.7">Date:</text>
<text x="336.7" y="273.5">File: D:\alanb OCIW work Sept 26 2012\C40_upgrades\PROBE 2 CYLINDERS.SchDoc</text>
<text x="341.9" y="271.7">11/9/2012</text>
<text x="350.6" y="271.7">12:51:25 PM</text>
<text x="360.2" y="270.9">Checked By:</text>
<text x="371.5" y="271.4">A. BAGISH</text>
<text x="390.6" y="271.4">Sheet 5</text>
<text x="398.1" y="271.4">of 8</text>
</g>
<g font-size="1.4" fill="#000080">
<text x="222.8" y="60.7">1N4005</text>
<text x="229.8" y="60.7">1N4005</text>
<text x="222.8" y="119">1N4005</text>
<text x="229.8" y="119">1N4005</text>
<text x="229.8" y="184.3">1N4005</text>
</g>
</svg>
